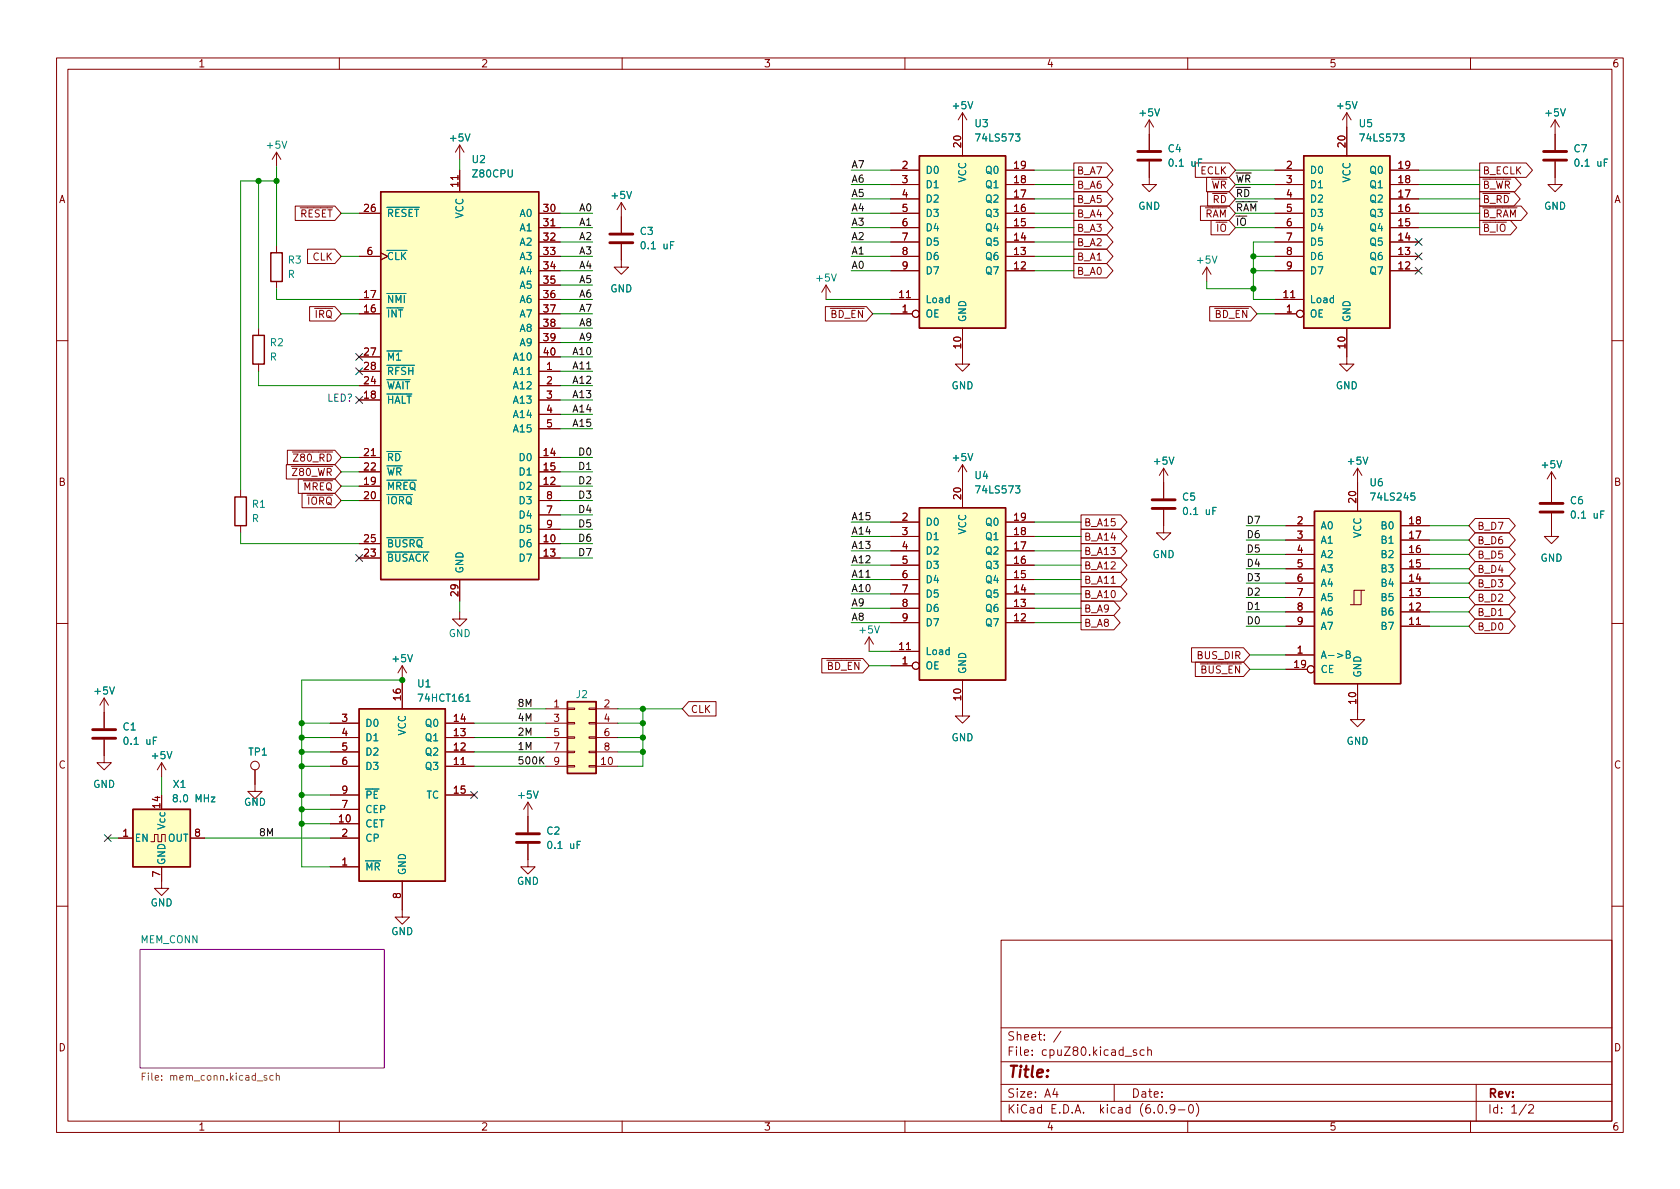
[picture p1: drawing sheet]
<svg xmlns="http://www.w3.org/2000/svg" width="297mm" height="210mm" viewBox="0 0 297 210" stroke-linecap="round" stroke-linejoin="round" font-family="sans-serif">
<g fill="none" stroke="#840000" stroke-width=".18">
<path d="M10 10.2h277v190.1h-277zM12 12.2h273v186.1h-273zM60 10.2v2M110 10.2v2M160 10.2v2M170.2 19.9v7.7M170.2 19.9l-.8 1.3M170.2 19.9l.7 1.3M210 10.2v2M238.1 19.9v7.7M238.1 19.9l-.7 1.3M238.1 19.9l.8 1.3"/>
<path d="M260 10.2v2M48.9 26.9v2.6M48.9 26.9l-.8 1.3M48.9 26.9l.8 1.3M52.2 36.4h7l1.1 1.3-1.1 1.3h-7zM63.5 37.7h3.8M81.3 25.6l-.8 1.3M81.3 25.6v2.6M81.3 30.1v3.8M81.3 25.6l.7 1.3M95.2 37.7h3.9M109.9 35.8v5.3"/>
<path d="M109.9 35.8l-.8 1.3M109.9 35.8l.7 1.3M157.5 37.7h5.1M157.5 35.2h5.1M157.5 32.6h5.1M157.5 30.1h5.1M177.8 37.7h5.1M177.8 35.2h5.1M177.8 32.6h5.1M177.8 30.1h5.1M189.9 39h5.8l1.1 1.3-1.1 1.2h-5.8zM189.9 33.9h5.8l1.1 1.3-1.1 1.2h-5.8z"/>
<path d="M189.9 31.4h5.8l1.1 1.2-1.1 1.3h-5.8zM189.9 36.4h5.8l1.1 1.3-1.1 1.3h-5.8zM189.9 28.8h5.8l1.1 1.3-1.1 1.3h-5.8zM203.2 28.6v4h1.3l-1.3 1.3-1.3-1.3h1.3M203.2 21.2l-.8 1.3M203.2 21.2v5.3M203.2 21.2l.8 1.3M211.3 28.8h6l1.1 1.3-1.1 1.3h-6zM212.2 36.4h5.1l1.1 1.3-1.1 1.3h-5.1zM213.3 31.4h4l1.1 1.2-1.1 1.3h-4zM213.5 33.9h3.8l1.1 1.3-1.1 1.2h-3.8zM214.1 39h3.2l1.1 1.3-1.1 1.2h-3.2z"/>
<path d="M225.4 37.7h5.1M225.4 35.2h5.1M225.4 32.6h5.1M225.4 30.1h5.1M245.7 37.7h5.1M245.7 35.2h5.1M245.7 32.6h5.1M245.7 30.1h5.1M261.6 39h5.5l1.1 1.3-1.1 1.2h-5.5zM261.6 28.8h8.2l1.2 1.3-1.2 1.3h-8.2zM261.6 31.4h6.3l1.1 1.2-1.1 1.3h-6.3zM261.6 36.4h7.3l1.2 1.3-1.2 1.3h-7.3z"/>
<path d="M261.6 33.9h6.1l1.1 1.3-1.1 1.2h-6.1zM275 28.6v4h1.2l-1.2 1.3-1.3-1.3h1.3M275 21.2l-.8 1.3M275 21.2v5.3M275 21.2l.7 1.3M45.7 58v1.3M48.9 43.4v1.3M48.9 49.8v1.2M54.4 44.1h4.8l1.1 1.2-1.1 1.3h-4.8zM54.7 54.2h4.5l1.1 1.3-1.1 1.3h-4.5zM63.5 55.5h3.8M63.5 53h3.8"/>
<path d="M63.5 45.3h3.8M67.3 44.7l1.3 .6-1.3 .7M95.2 55.5h3.9M95.2 53h3.9M95.2 47.9h3.9M95.2 45.3h3.9M95.2 42.8h3.9M95.2 40.3h3.9M95.2 50.4h3.9M95.2 58h3.9M109.9 43.2v4h1.2l-1.2 1.3-1.3-1.3h1.3M145.9 54.2h7.3l1.1 1.3-1.1 1.3h-7.3z"/>
<path d="M146 50.4l-.7 1.3M146 50.4v2.6M146 50.4l.8 1.3M157.5 55.5h3.8M157.5 53h5.1M157.5 47.9h5.1M157.5 45.3h5.1M157.5 42.8h5.1M157.5 40.3h5.1M170.2 58v6.4h1.2l-1.2 1.3-1.3-1.3h1.3M177.8 47.9h5.1M177.8 45.3h5.1"/>
<path d="M177.8 42.8h5.1M177.8 40.3h5.1M189.9 46.6h5.8l1.1 1.3-1.1 1.2h-5.8zM189.9 41.5h5.8l1.1 1.3-1.1 1.3h-5.8zM189.9 44.1h5.8l1.1 1.2-1.1 1.3h-5.8zM213.4 47.2l-.8 1.3M213.4 47.2v2.6M213.4 47.2l.7 1.3M213.9 54.2h7.2l1.1 1.3-1.1 1.3h-7.2zM225.4 55.5h3.8M225.4 53h5.1M225.4 47.9h5.1"/>
<path d="M225.4 45.3h5.1M225.4 42.8h5.1M225.4 40.3h5.1M238.1 58v6.4h1.3l-1.3 1.3-1.2-1.3h1.2M245.7 47.9h5.1M245.7 45.3h5.1M245.7 42.8h5.1M245.7 40.3h5.1M10 60.2h2M45.7 64.4v1.3M50.8 79.6h8.4l1.1 1.3-1.1 1.3h-8.4zM63.5 65.7h3.8"/>
<path d="M63.5 70.7h3.8M63.5 68.2h3.8M63.5 63.1h3.8M95.2 65.7h3.9M95.2 70.7h3.9M95.2 68.2h3.9M95.2 63.1h3.9M95.2 60.6h3.9M95.2 73.3h3.9M95.2 75.8h3.9M285 60.2h2M42.5 86.6v1.3"/>
<path d="M42.5 93v1.2M50.6 82.2h8.6l1.1 1.2-1.1 1.3h-8.6zM52.7 84.7h6.5l1.1 1.3-1.1 1.2h-6.5zM53.4 87.2h5.8l1.1 1.3-1.1 1.3h-5.8zM63.5 96.1h3.8M63.5 86h3.8M63.5 98.7h3.8M63.5 80.9h3.8M63.5 83.4h3.8M63.5 88.5h3.8M95.2 96.1h3.9M95.2 86h3.9"/>
<path d="M95.2 98.7h3.9M95.2 80.9h3.9M95.2 83.4h3.9M95.2 88.5h3.9M95.2 91.1h3.9M95.2 93.6h3.9M157.5 99.9h5.1M157.5 97.4h5.1M157.5 94.9h5.1M157.5 92.3h5.1M170.2 82.2l-.8 1.2M170.2 82.2v7.6"/>
<path d="M170.2 82.2l.7 1.2M177.8 99.9h5.1M177.8 97.4h5.1M177.8 94.9h5.1M177.8 92.3h5.1M191.1 98.7h7.1l1.1 1.2-1.1 1.3h-7.1zM191.1 96.1h7.1l1.1 1.3-1.1 1.3h-7.1zM191.1 91.1h7.1l1.1 1.2-1.1 1.3h-7.1zM191.1 93.6h7.1l1.1 1.3-1.1 1.2h-7.1zM205.7 90.2v4h1.3l-1.3 1.3-1.2-1.3h1.2M205.7 82.8l-.7 1.3M205.7 82.8v5.3"/>
<path d="M205.7 82.8l.8 1.3M227.3 98h5.1M227.3 95.5h5.1M227.3 93h5.1M240 82.8l.8 1.3M240 82.8v7.6M240 82.8l-.7 1.3M247.6 98h5.1M247.6 95.5h5.1M247.6 93h5.1M260.8 96.8h6l1.1 1.2-1.1 1.3h-6l-1.1-1.3zM260.8 94.2h6l1.1 1.3-1.1 1.3h-6l-1.1-1.3z"/>
<path d="M260.8 91.7h6l1.1 1.3-1.1 1.2h-6l-1.1-1.2zM260.8 99.3h6l1.1 1.3-1.1 1.2h-6l-1.1-1.2zM274.3 90.8v4.1h1.3l-1.3 1.2-1.3-1.2h1.3M274.3 83.4v5.4M274.3 83.4l-.7 1.3M274.3 83.4l.8 1.3M10 110.2h2M71.1 117.7l-.7 1.3M71.1 117.7v7.6M71.1 117.7l.8 1.3M81.3 108.2v1.3h1.2l-1.2 1.2-1.3-1.2h1.3M81.3 102.5v3.8"/>
<path d="M145.3 116.5h7.3l1.1 1.2-1.1 1.3h-7.3zM153.7 112.6l-.8 1.3M153.7 112.6v2.6M153.7 112.6l.7 1.3M157.5 117.7h3.8M157.5 115.2h5.1M157.5 110.1h5.1M157.5 107.6h5.1M157.5 105h5.1M157.5 102.5h5.1M177.8 110.1h5.1M177.8 107.6h5.1"/>
<path d="M177.8 105h5.1M177.8 102.5h5.1M191.1 101.2h7.1l1.1 1.3-1.1 1.3h-7.1zM191.1 103.8h7.1l1.1 1.2-1.1 1.3h-7.1zM191.1 108.8h5.8l1.2 1.3-1.2 1.3h-5.8zM191.1 106.3h5.8l1.2 1.3-1.2 1.2h-5.8zM210.7 114.5h9.2l1.1 1.3-1.1 1.3h-9.2zM211.3 117.1h8.6l1.1 1.3-1.1 1.2h-8.6zM227.3 115.8h5.1M227.3 110.7h5.1M227.3 108.2h5.1M227.3 105.7h5.1"/>
<path d="M227.3 103.1h5.1M227.3 100.6h5.1M227.3 118.4h3.8M240.7 104.4h-1.3v2.5M241.3 104.4h-.6v2.5h-1.9M247.6 110.7h5.1M247.6 108.2h5.1M247.6 105.7h5.1M247.6 103.1h5.1M247.6 100.6h5.1M260.8 104.4h6l1.1 1.3-1.1 1.2h-6l-1.1-1.2zM260.8 106.9h6l1.1 1.3-1.1 1.3h-6l-1.1-1.3z"/>
<path d="M260.8 101.8h6l1.1 1.3-1.1 1.3h-6l-1.1-1.3zM260.8 109.5h6l1.1 1.2-1.1 1.3h-6l-1.1-1.3zM285 110.2h2M18.4 130.8v4.1h1.3l-1.3 1.2-1.3-1.2h1.3M18.4 123.4v5.4M18.4 123.4l-.7 1.3M18.4 123.4l.8 1.3M28.6 134.9v2.5M28.6 134.9l-.8 1.2M28.6 134.9l.7 1.2M45.1 136.1v3.8h1.3l-1.3 1.3-1.3-1.3h1.3M58.4 135.5h5.1"/>
<path d="M58.4 127.9h5.1M58.4 130.4h5.1M58.4 133h5.1M78.7 135.5h5.1M78.7 127.9h5.1M78.7 130.4h5.1M78.7 133h5.1M96.5 125.3h3.8M96.5 135.5h3.8M96.5 127.9h3.8M96.5 130.4h3.8M96.5 133h3.8"/>
<path d="M100.3 135.4h1.3v.2h-1.3zM100.3 132.8h1.3v.3h-1.3zM100.3 130.3h1.3v.3h-1.3zM100.3 127.8h1.3v.2h-1.3zM100.3 125.2h1.3v.3h-1.3zM104.1 135.4h1.3v.2h-1.3zM104.1 132.8h1.3v.3h-1.3zM104.1 130.3h1.3v.3h-1.3zM104.1 127.8h1.3v.2h-1.3zM104.1 125.2h1.3v.3h-1.3zM105.4 125.3h3.8M105.4 135.5h3.8"/>
<path d="M105.4 127.9h3.8M105.4 130.4h3.8M105.4 133h3.8M121.8 124.1h4.8v2.5h-4.8l-1.2-1.3zM170.2 120.3v6.3h1.2l-1.2 1.3-1.3-1.3h1.3M240 120.9v6.3h1.3l-1.3 1.3-1.2-1.3h1.2M21 148.2h2.5M26.7 148.8h.6v-1.2h.6v1.2h.7v-1.2h.6v1.2M28.6 153.3v3.8h1.2l-1.2 1.3-1.3-1.3h1.3M33.7 148.2h2.5M58.4 153.3h5.1M58.4 145.7h5.1"/>
<path d="M58.4 140.6h5.1M58.4 148.2h5.1M58.4 143.1h5.1M71.1 155.8v6.4h1.3l-1.3 1.2-1.3-1.2h1.3M78.7 140.6h5.1M93.3 149.2v4.1h1.3l-1.3 1.3-1.2-1.3h1.2M93.3 141.9v5.3M93.3 141.9l-.7 1.2M93.3 141.9l.8 1.2M10 160.2h2M177 166.3h108v32h-108zM285 160.2h2"/>
<path d="M60 198.3v2M110 198.3v2M160 198.3v2M177 194.8h108M177 191.8h108M177 187.8h108M177 181.8h108M186.5 192.5l-.4 1h1M186.9 193v1M187.6 182.4l-1.3 1.9M197 191.8v3M198.9 186.8h1.2"/>
<path d="M200.9 185.7l-.3-.1-.2 .2v.3l.5 .1v.4h-.5M202.3 185.7l-.4-.1-.3 .3v.4l.1 .3h.6M202.9 185.8l.2-.2 .4 .1 .1 .9M202.9 185.1v1.5M204.9 195.4l.2-.1a.81 .81 0 0 1 .6 .7 .81 .81 0 0 1-.3 .8h-.2a.81 .81 0 0 1-.6-.6 .81 .81 0 0 1 .3-.8zM206.2 196.7v.1M207.7 196l-.3 .3h-.3l-.2-.3 .1-.6 .4-.1 .2 .2a.99 .99 0 0 1-.3 1.3h-.3M208.4 196.3h1.1M210 198.3v2M210.4 195.4l.1-.1a.81 .81 0 0 1 .6 .7 .81 .81 0 0 1-.3 .8h-.2a.81 .81 0 0 1-.5-.6 .81 .81 0 0 1 .3-.8zM211.5 195.1a1.72 1.72 0 0 1 0 2.3M260 198.3v2"/>
<path d="M261 191.8v6.5M269.9 195.3l-1.3 1.9M270.3 195.5l.6-.2 .2 .2 .1 .3-1 1h1"/>
<circle cx="161.9" cy="55.5" r=".63"/>
<circle cx="229.9" cy="55.5" r=".63"/>
<circle cx="161.9" cy="117.7" r=".63"/>
<circle cx="231.8" cy="118.4" r=".63"/>
<circle cx="45.1" cy="135.4" r=".76"/>
</g>
<path d="M24.8 167.9h43.1v20.9h-43.1z" fill="#fff" stroke="#fff" stroke-width=".18"/>
<path d="M24.8 167.9h43.1v20.9h-43.1z" fill="none" stroke="#840084" stroke-width=".18"/>
<path d="M25.1 190.4h.5M25.8 189.8h-.7v1.2M48.3 190.2h-.4l-.2 .2 .1 .6h.5M48.9 190.3l.1-.1h.3l.1 .8M48.9 189.8v1.2" fill="none" stroke="#848400" stroke-width=".18"/>
<g fill="none" stroke="#840000" stroke-width=".51">
<path d="M201.2 28.3h4M201.2 26.8h4M272.9 28.3h4.1M272.9 26.8h4.1M107.8 42.9h4.1M107.8 41.4h4.1M203.7 89.9h4.1M203.7 88.4h4.1M272.3 90.5h4.1M272.3 89h4.1M16.4 130.6h4M16.4 129h4"/>
<path d="M91.3 149h4.1M91.3 147.4h4.1"/>
</g>
<g fill="#ffffc2" stroke="#ffffc2" stroke-width=".18">
<path d="M100.3 124.1h5.1v12.7h-5.1z"/>
<path d="M63.5 125.3h15.2v30.5h-15.2z"/>
<path d="M162.6 27.6h15.2v30.4h-15.2z"/>
<path d="M230.5 27.6h15.2v30.4h-15.2z"/>
<path d="M23.5 143.1h10.2v10.2h-10.2z"/>
<path d="M162.6 89.8h15.2v30.5h-15.2z"/>
<path d="M67.3 33.9h27.9v68.6h-27.9z"/>
<path d="M232.4 90.4h15.2v30.5h-15.2z"/>
</g>
<path d="M67.3 33.9h27.9v68.6h-27.9zM162.6 27.6h15.2v30.4h-15.2zM230.5 27.6h15.2v30.4h-15.2zM44.7 59.3h2v5.1h-2zM47.9 44.7h2v5.1h-2zM41.5 87.9h2.1v5.1h-2.1zM162.6 89.8h15.2v30.5h-15.2zM232.4 90.4h15.2v30.5h-15.2zM63.5 125.3h15.2v30.5h-15.2zM100.3 124.1h5.1v12.7h-5.1zM23.5 143.1h10.2v10.2h-10.2z" fill="none" stroke="#840000" stroke-width=".25"/>
<path d="M238 115.7h.6l.1-.2-.1-.3-.6-.1v1.3h.5l.2-.1 .1-.3-.3-.3M82.4 124h.7" fill="none" stroke="#008484" stroke-width=".18"/>
<g fill="none" stroke="#008400" stroke-width=".18">
<path d="M45.7 32v26M48.9 29.5v13.9M48.9 32h-6.4v54.6M60.3 37.7h3.2M81.3 28.2v1.9M99.1 37.7h5.7M150.5 32.6h7M150.5 35.2h7M150.5 30.1h7M150.5 37.7h7M182.9 32.6h7M182.9 35.2h7"/>
<path d="M182.9 30.1h7M182.9 37.7h7M218.4 32.6h7M218.4 35.2h7M218.4 30.1h7M218.4 37.7h7M250.8 32.6h10.8M250.8 35.2h10.8M250.8 30.1h10.8M250.8 37.7h10.8M48.9 51v2h14.6M60.3 45.3h3.2"/>
<path d="M60.3 55.5h3.2M99.1 42.8h5.7M99.1 40.3h5.7M99.1 45.3h5.7M99.1 47.9h5.7M99.1 53h5.7M99.1 55.5h5.7M99.1 50.4h5.7M99.1 58h5.7M146 53h11.5M150.5 42.8h7M150.5 40.3h7"/>
<path d="M150.5 45.3h7M150.5 47.9h7M154.3 55.5h3.2M182.9 42.8h7M182.9 40.3h7M182.9 45.3h7M182.9 47.9h7M213.4 49.8v1.2h8.2M218.4 40.3h7M221.6 45.3h3.8M221.6 47.9h3.8M222.2 55.5h3.2"/>
<path d="M225.4 42.8h-3.8v10.2h3.8M250.8 40.3h10.8M45.7 65.7v2.5h17.8M99.1 75.8h5.7M99.1 65.7h5.7M99.1 70.7h5.7M99.1 63.1h5.7M99.1 73.3h5.7M99.1 68.2h5.7M99.1 60.6h5.7M42.5 94.2v1.9h21M60.3 80.9h3.2"/>
<path d="M60.3 83.4h3.2M60.3 86h3.2M60.3 88.5h3.2M99.1 96.1h5.7M99.1 98.7h5.7M99.1 80.9h5.7M99.1 83.4h5.7M99.1 93.6h5.7M99.1 91.1h5.7M99.1 86h5.7M99.1 88.5h5.7M150.5 94.9h7"/>
<path d="M150.5 97.4h7M150.5 99.9h7M150.5 92.3h7M182.9 94.9h8.2M182.9 97.4h8.2M182.9 99.9h8.2M182.9 92.3h8.2M220.3 93h7M220.3 95.5h7M220.3 98h7M252.7 93h7M252.7 95.5h7"/>
<path d="M252.7 98h7M81.3 106.3v1.9M150.5 107.6h7M150.5 110.1h7M150.5 102.5h7M150.5 105h7M153.7 117.7h3.8M153.7 115.2h3.8M182.9 107.6h8.2M182.9 110.1h8.2M182.9 102.5h8.2M182.9 105h8.2"/>
<path d="M220.3 108.2h7M220.3 110.7h7M220.3 100.6h7M220.3 103.1h7M220.3 105.7h7M221 115.8h6.3M221 118.4h6.3M252.7 108.2h7M252.7 110.7h7M252.7 100.6h7M252.7 103.1h7M252.7 105.7h7"/>
<path d="M28.6 137.4v3.2M53.3 133h5.1M53.3 127.9h5.1M53.3 135.5h5.1M53.3 130.4h5.1M71.1 120.3h-17.8v33h5.1M83.8 133h12.7M83.8 127.9h12.7M83.8 135.5h12.7M83.8 130.4h12.7M91.4 125.3h5.1M109.2 133h4.5"/>
<path d="M109.2 127.9h4.5M109.2 130.4h4.5M109.2 125.3h11.4M113.7 125.3v10.2h-4.5M19 148.2h2M36.2 148.2h22.2M53.3 145.7h5.1M53.3 140.6h5.1M53.3 143.1h5.1"/>
</g>
<g fill="none" stroke="#000084" stroke-width=".18">
<path d="M250.2 44.7l1.2 1.2M250.2 42.2l1.2 1.2M250.2 47.3l1.2 1.2M251.4 44.7l-1.2 1.2M251.4 42.2l-1.2 1.2M251.4 47.3l-1.2 1.2M62.9 62.5l1.2 1.2M62.9 65l1.2 1.3M62.9 70.1l1.2 1.2M64.1 62.5l-1.2 1.2M64.1 65l-1.2 1.3M64.1 70.1l-1.2 1.2"/>
<path d="M62.9 98.1l1.2 1.2M64.1 98.1l-1.2 1.2M83.2 140l1.2 1.2M84.4 140l-1.2 1.2M18.4 147.6l1.3 1.2M19.7 147.6l-1.3 1.2"/>
</g>
<g fill="#008400" stroke="#008400" stroke-width=".18">
<circle cx="53.3" cy="127.9" r=".46"/>
<circle cx="71.1" cy="120.3" r=".46"/>
<circle cx="53.3" cy="130.4" r=".46"/>
<circle cx="53.3" cy="143.1" r=".46"/>
<circle cx="53.3" cy="145.7" r=".46"/>
<circle cx="53.3" cy="140.6" r=".46"/>
<circle cx="53.3" cy="133" r=".46"/>
<circle cx="53.3" cy="135.5" r=".46"/>
<circle cx="48.9" cy="32" r=".46"/>
<circle cx="45.7" cy="32" r=".46"/>
<circle cx="113.7" cy="130.4" r=".46"/>
<circle cx="113.7" cy="133" r=".46"/>
<circle cx="113.7" cy="127.9" r=".46"/>
<circle cx="221.6" cy="45.3" r=".46"/>
<circle cx="221.6" cy="51" r=".46"/>
<circle cx="221.6" cy="47.9" r=".46"/>
<circle cx="113.7" cy="125.3" r=".46"/>
</g>
<text font-size="2.8" fill="#840000" x="178" y="190.6">Title:</text>
<g font-size="2.1" fill="#840000">
<text x="178" y="184">Sheet: /</text>
<text x="178" y="186.7">File: cpuZ80.kicad_sch</text>
<text x="178" y="196.9">KiCad E.D.A. kicad (6.0.9-0)</text>
<text x="178" y="194.1">Size: A4</text>
<text x="200" y="194.1">Date:</text>
<text x="263" y="194.1">Rev:</text>
<text x="263" y="196.9">Id: 1/2</text>
</g>
<g font-size="1.8" fill="#840000">
<text x="35" y="11.9">1</text>
<text x="85" y="11.9">2</text>
<text x="135" y="11.9">3</text>
<text x="185" y="11.9">4</text>
<text x="235" y="11.9">5</text>
<text x="285" y="11.9">6</text>
<text x="159.5" y="29.8">2</text>
<text x="169.9" y="26" transform="rotate(-90 169.9 26)">20</text>
<text x="179.4" y="29.8">19</text>
<text x="227.5" y="29.8">2</text>
<text x="237.9" y="26" transform="rotate(-90 237.9 26)">20</text>
<text x="247.3" y="29.8">19</text>
<text x="10.3" y="35.9">A</text>
<text x="81" y="33" transform="rotate(-90 81 33)">11</text>
<text x="159.5" y="32.4">3</text>
<text x="159.5" y="34.9">4</text>
<text x="179.4" y="34.9">17</text>
<text x="179.4" y="32.4">18</text>
<text x="190.3" y="35.9">B_A5</text>
<text x="190.3" y="33.4">B_A6</text>
<text x="190.3" y="30.8">B_A7</text>
<text x="212.2" y="30.8">ECLK</text>
<text x="212.7" y="33.4">~{WR}</text>
<text x="213.1" y="35.9">~{RD}</text>
<text x="227.5" y="32.4">3</text>
<text x="227.5" y="34.9">4</text>
<text x="247.3" y="34.9">17</text>
<text x="247.3" y="32.4">18</text>
<text x="262.1" y="30.8">B_ECLK</text>
<text x="262.1" y="33.4">~{B_WR}</text>
<text x="262.1" y="35.9">~{B_RD}</text>
<text x="285.3" y="35.9">A</text>
<text x="51.6" y="38.4">~{RESET}</text>
<text x="64.4" y="37.5">26</text>
<text x="96.2" y="37.5">30</text>
<text x="96.2" y="40">31</text>
<text x="159.5" y="37.5">5</text>
<text x="159.5" y="40">6</text>
<text x="179.4" y="40">15</text>
<text x="179.4" y="37.5">16</text>
<text x="190.3" y="41">B_A3</text>
<text x="190.3" y="38.4">B_A4</text>
<text x="211.6" y="38.4">~{RAM}</text>
<text x="213.8" y="41">~{IO}</text>
<text x="227.5" y="37.5">5</text>
<text x="227.5" y="40">6</text>
<text x="247.3" y="40">15</text>
<text x="247.3" y="37.5">16</text>
<text x="262.1" y="41">~{B_IO}</text>
<text x="262.1" y="38.4">~{B_RAM}</text>
<text x="55.3" y="46.1">CLK</text>
<text x="64.9" y="45.1">6</text>
<text x="96.2" y="42.5">32</text>
<text x="96.2" y="45.1">33</text>
<text x="96.2" y="47.6">34</text>
<text x="159.5" y="42.5">7</text>
<text x="159.5" y="45.1">8</text>
<text x="159.5" y="47.6">9</text>
<text x="179.4" y="47.6">12</text>
<text x="179.4" y="45.1">13</text>
<text x="179.4" y="42.5">14</text>
<text x="190.3" y="43.5">B_A2</text>
<text x="190.3" y="46.1">B_A1</text>
<text x="227.5" y="42.5">7</text>
<text x="227.5" y="45.1">8</text>
<text x="227.5" y="47.6">9</text>
<text x="247.3" y="47.6">12</text>
<text x="247.3" y="45.1">13</text>
<text x="247.3" y="42.5">14</text>
<text x="64.4" y="52.7">17</text>
<text x="96.2" y="50.2">35</text>
<text x="96.2" y="52.7">36</text>
<text x="159" y="52.7">11</text>
<text x="190.3" y="48.6">B_A0</text>
<text x="227" y="52.7">11</text>
<text x="54.4" y="56.2">~{IRQ}</text>
<text x="64.4" y="55.2">16</text>
<text x="96.2" y="55.2">37</text>
<text x="96.2" y="57.8">38</text>
<text x="145.5" y="56.2">~{BD_EN}</text>
<text x="159.5" y="55.2">1</text>
<text x="213.5" y="56.2">~{BD_EN}</text>
<text x="227.5" y="55.2">1</text>
<text x="64.4" y="62.9">27</text>
<text x="64.4" y="65.4">28</text>
<text x="96.2" y="60.3">39</text>
<text x="96.2" y="62.9">40</text>
<text x="96.7" y="65.4">1</text>
<text x="169.9" y="61.6" transform="rotate(-90 169.9 61.6)">10</text>
<text x="237.9" y="61.6" transform="rotate(-90 237.9 61.6)">10</text>
<text x="64.4" y="70.5">18</text>
<text x="64.4" y="67.9">24</text>
<text x="96.7" y="67.9">2</text>
<text x="96.7" y="70.5">3</text>
<text x="96.7" y="73">4</text>
<text x="96.7" y="75.6">5</text>
<text x="50.9" y="81.6">~{Z80_RD}</text>
<text x="64.4" y="80.6">21</text>
<text x="64.4" y="83.2">22</text>
<text x="96.2" y="80.6">14</text>
<text x="96.2" y="83.2">15</text>
<text x="10.3" y="85.9">B</text>
<text x="50.5" y="84.2">~{Z80_WR}</text>
<text x="52.2" y="86.7">~{MREQ}</text>
<text x="53" y="89.2">~{IORQ}</text>
<text x="64.4" y="85.7">19</text>
<text x="64.4" y="88.3">20</text>
<text x="96.2" y="85.7">12</text>
<text x="96.7" y="88.3">8</text>
<text x="169.9" y="88.2" transform="rotate(-90 169.9 88.2)">20</text>
<text x="239.8" y="88.9" transform="rotate(-90 239.8 88.9)">20</text>
<text x="285.3" y="85.9">B</text>
<text x="64.4" y="95.9">25</text>
<text x="96.2" y="95.9">10</text>
<text x="96.7" y="90.8">7</text>
<text x="96.7" y="93.3">9</text>
<text x="159.5" y="92.1">2</text>
<text x="159.5" y="94.6">3</text>
<text x="179.4" y="94.6">18</text>
<text x="179.4" y="92.1">19</text>
<text x="191.6" y="93">B_A15</text>
<text x="191.6" y="95.6">B_A14</text>
<text x="229.4" y="92.7">2</text>
<text x="229.4" y="95.2">3</text>
<text x="249.2" y="95.2">17</text>
<text x="249.2" y="92.7">18</text>
<text x="261.1" y="93.7">B_D7</text>
<text x="64.4" y="98.4">23</text>
<text x="96.2" y="98.4">13</text>
<text x="159.5" y="97.1">4</text>
<text x="159.5" y="99.7">5</text>
<text x="179.4" y="99.7">16</text>
<text x="179.4" y="97.1">17</text>
<text x="191.6" y="100.7">B_A12</text>
<text x="191.6" y="98.1">B_A13</text>
<text x="229.4" y="97.8">4</text>
<text x="229.4" y="100.3">5</text>
<text x="249.2" y="100.3">15</text>
<text x="249.2" y="97.8">16</text>
<text x="261.1" y="98.8">B_D5</text>
<text x="261.1" y="96.2">B_D6</text>
<text x="261.1" y="101.3">B_D4</text>
<text x="81" y="105.4" transform="rotate(-90 81 105.4)">29</text>
<text x="159.5" y="102.2">6</text>
<text x="159.5" y="104.8">7</text>
<text x="159.5" y="107.3">8</text>
<text x="179.4" y="107.3">13</text>
<text x="179.4" y="104.8">14</text>
<text x="179.4" y="102.2">15</text>
<text x="191.6" y="103.2">B_A11</text>
<text x="191.6" y="105.7">B_A10</text>
<text x="229.4" y="102.9">6</text>
<text x="229.4" y="105.4">7</text>
<text x="229.4" y="107.9">8</text>
<text x="249.2" y="107.9">12</text>
<text x="249.2" y="105.4">13</text>
<text x="249.2" y="102.9">14</text>
<text x="261.1" y="106.4">B_D2</text>
<text x="261.1" y="103.8">B_D3</text>
<text x="159.5" y="109.8">9</text>
<text x="179.4" y="109.8">12</text>
<text x="191.6" y="110.8">B_A8</text>
<text x="191.6" y="108.3">B_A9</text>
<text x="229.4" y="110.5">9</text>
<text x="249.2" y="110.5">11</text>
<text x="261.1" y="108.9">B_D1</text>
<text x="261.1" y="111.5">B_D0</text>
<text x="144.9" y="118.4">~{BD_EN}</text>
<text x="159" y="114.9">11</text>
<text x="159.5" y="117.5">1</text>
<text x="211" y="119.1">~{BUS_EN}</text>
<text x="211.8" y="116.5">BUS_DIR</text>
<text x="228.9" y="118.1">19</text>
<text x="229.4" y="115.6">1</text>
<text x="70.9" y="123.8" transform="rotate(-90 70.9 123.8)">16</text>
<text x="97.9" y="125.1">1</text>
<text x="106.8" y="125.1">2</text>
<text x="169.9" y="123.8" transform="rotate(-90 169.9 123.8)">10</text>
<text x="239.8" y="124.4" transform="rotate(-90 239.8 124.4)">10</text>
<text x="60.5" y="127.6">3</text>
<text x="60.5" y="130.2">4</text>
<text x="80.3" y="130.2">13</text>
<text x="80.3" y="127.6">14</text>
<text x="97.9" y="127.6">3</text>
<text x="97.9" y="130.2">5</text>
<text x="106.8" y="127.6">4</text>
<text x="106.8" y="130.2">6</text>
<text x="122.1" y="126.1">CLK</text>
<text x="10.3" y="135.9">C</text>
<text x="60.5" y="132.7">5</text>
<text x="60.5" y="135.2">6</text>
<text x="80.3" y="135.2">11</text>
<text x="80.3" y="132.7">12</text>
<text x="97.9" y="132.7">7</text>
<text x="97.9" y="135.2">9</text>
<text x="106.3" y="135.2">10</text>
<text x="106.8" y="132.7">8</text>
<text x="285.3" y="135.9">C</text>
<text x="28.3" y="142.8" transform="rotate(-90 28.3 142.8)">14</text>
<text x="60.5" y="142.9">7</text>
<text x="60.5" y="140.3">9</text>
<text x="80.3" y="140.3">15</text>
<text x="21.7" y="147.9">1</text>
<text x="34.4" y="147.9">8</text>
<text x="60" y="145.4">10</text>
<text x="60.5" y="147.9">2</text>
<text x="28.3" y="155" transform="rotate(-90 28.3 155)">7</text>
<text x="60.5" y="153">1</text>
<text x="70.9" y="158.9" transform="rotate(-90 70.9 158.9)">8</text>
<text x="10.3" y="185.9">D</text>
<text x="285.3" y="185.9">D</text>
<text x="35" y="199.9">1</text>
<text x="85" y="199.9">2</text>
<text x="135" y="199.9">3</text>
<text x="185" y="199.9">4</text>
<text x="235" y="199.9">5</text>
<text x="285" y="199.9">6</text>
</g>
<g font-size="1.8" fill="#008484">
<text x="168.6" y="19.3">+5V</text>
<text x="172.4" y="22.5">U3</text>
<text x="201.6" y="20.6">+5V</text>
<text x="236.5" y="19.3">+5V</text>
<text x="240.4" y="22.5">U5</text>
<text x="273.4" y="20.6">+5V</text>
<text x="47.3" y="26.3">+5V</text>
<text x="79.7" y="25">+5V</text>
<text x="83.5" y="28.8">U2</text>
<text x="172.8" y="25">74LS573</text>
<text x="206.6" y="26.9">C4</text>
<text x="207" y="29.5">0.1 uF</text>
<text x="240.8" y="25">74LS573</text>
<text x="278.3" y="26.9">C7</text>
<text x="278.8" y="29.5">0.1 uF</text>
<text x="83.7" y="31.4">Z80CPU</text>
<text x="108.3" y="35.2">+5V</text>
<text x="163.6" y="30.7">D0</text>
<text x="163.6" y="33.3">D1</text>
<text x="163.6" y="35.8">D2</text>
<text x="170.8" y="32.3" transform="rotate(-90 170.8 32.3)">VCC</text>
<text x="174.4" y="35.8">Q2</text>
<text x="174.4" y="33.3">Q1</text>
<text x="174.4" y="30.7">Q0</text>
<text x="231.5" y="30.7">D0</text>
<text x="231.5" y="33.3">D1</text>
<text x="231.5" y="35.8">D2</text>
<text x="238.8" y="32.3" transform="rotate(-90 238.8 32.3)">VCC</text>
<text x="242.4" y="35.8">Q2</text>
<text x="242.4" y="33.3">Q1</text>
<text x="242.4" y="30.7">Q0</text>
<text x="68.3" y="38.3">~{RESET}</text>
<text x="81.9" y="38.7" transform="rotate(-90 81.9 38.7)">VCC</text>
<text x="92" y="38.3">A0</text>
<text x="92" y="40.9">A1</text>
<text x="113.2" y="41.5">C3</text>
<text x="163.6" y="38.3">D3</text>
<text x="163.6" y="40.9">D4</text>
<text x="174.4" y="40.9">Q4</text>
<text x="174.4" y="38.3">Q3</text>
<text x="201.2" y="37.1">GND</text>
<text x="231.5" y="38.3">D3</text>
<text x="231.5" y="40.9">D4</text>
<text x="242.4" y="40.9">Q4</text>
<text x="242.4" y="38.3">Q3</text>
<text x="273" y="37.1">GND</text>
<text x="51" y="46.6">R3</text>
<text x="68.3" y="46">~{CLK}</text>
<text x="92" y="43.4">A2</text>
<text x="92" y="46">A3</text>
<text x="113.7" y="44.1">0.1 uF</text>
<text x="163.6" y="43.4">D5</text>
<text x="163.6" y="46">D6</text>
<text x="174.4" y="46">Q6</text>
<text x="174.4" y="43.4">Q5</text>
<text x="211.8" y="46.6">+5V</text>
<text x="231.5" y="43.4">D5</text>
<text x="231.5" y="46">D6</text>
<text x="242.4" y="46">Q6</text>
<text x="242.4" y="43.4">Q5</text>
<text x="50.9" y="49.1">R</text>
<text x="68.3" y="53.6">~{NMI}</text>
<text x="92" y="48.5">A4</text>
<text x="92" y="51">A5</text>
<text x="92" y="53.6">A6</text>
<text x="107.9" y="51.7">GND</text>
<text x="144.5" y="49.8">+5V</text>
<text x="163.6" y="53.6">Load</text>
<text x="163.6" y="48.5">D7</text>
<text x="174.4" y="48.5">Q7</text>
<text x="231.5" y="53.6">Load</text>
<text x="231.5" y="48.5">D7</text>
<text x="242.4" y="48.5">Q7</text>
<text x="68.3" y="56.1">~{INT}</text>
<text x="92" y="56.1">A7</text>
<text x="92" y="58.7">A8</text>
<text x="163.6" y="56.1">OE</text>
<text x="170.8" y="57" transform="rotate(-90 170.8 57)">GND</text>
<text x="231.5" y="56.1">OE</text>
<text x="238.8" y="57" transform="rotate(-90 238.8 57)">GND</text>
<text x="47.7" y="63.7">R</text>
<text x="47.8" y="61.2">R2</text>
<text x="68.3" y="63.7">~{M1}</text>
<text x="91" y="63.7">A10</text>
<text x="92" y="61.2">A9</text>
<text x="68.3" y="71.4">~{HALT}</text>
<text x="68.3" y="68.8">~{WAIT}</text>
<text x="68.3" y="66.3">~{RFSH}</text>
<text x="91" y="66.3">A11</text>
<text x="91" y="68.8">A12</text>
<text x="91" y="71.4">A13</text>
<text x="168.2" y="68.8">GND</text>
<text x="236.2" y="68.8">GND</text>
<text x="91" y="73.9">A14</text>
<text x="91" y="76.4">A15</text>
<text x="68.3" y="81.5">~{RD}</text>
<text x="92" y="81.5">D0</text>
<text x="168.6" y="81.5">+5V</text>
<text x="204.1" y="82.2">+5V</text>
<text x="238.4" y="82.2">+5V</text>
<text x="272.7" y="82.8">+5V</text>
<text x="44.6" y="89.8">R1</text>
<text x="68.3" y="86.6">~{MREQ}</text>
<text x="68.3" y="89.1">~{IORQ}</text>
<text x="68.3" y="84.1">~{WR}</text>
<text x="92" y="86.6">D2</text>
<text x="92" y="84.1">D1</text>
<text x="92" y="89.1">D3</text>
<text x="172.4" y="84.7">U4</text>
<text x="172.8" y="87.2">74LS573</text>
<text x="209.1" y="88.5">C5</text>
<text x="242.3" y="86">U6</text>
<text x="242.7" y="88.5">74LS245</text>
<text x="277.7" y="89.1">C6</text>
<text x="44.5" y="92.3">R</text>
<text x="92" y="91.7">D4</text>
<text x="92" y="94.2">D5</text>
<text x="163.6" y="93">D0</text>
<text x="163.6" y="95.5">D1</text>
<text x="170.8" y="94.5" transform="rotate(-90 170.8 94.5)">VCC</text>
<text x="174.4" y="95.5">Q1</text>
<text x="174.4" y="93">Q0</text>
<text x="209.6" y="91.1">0.1 uF</text>
<text x="233.4" y="93.6">A0</text>
<text x="240.7" y="95.2" transform="rotate(-90 240.7 95.2)">VCC</text>
<text x="244.4" y="93.6">B0</text>
<text x="278.1" y="91.7">0.1 uF</text>
<text x="68.3" y="99.3">~{BUSACK}</text>
<text x="68.3" y="96.8">~{BUSRQ}</text>
<text x="81.9" y="101.5" transform="rotate(-90 81.9 101.5)">GND</text>
<text x="92" y="96.8">D6</text>
<text x="92" y="99.3">D7</text>
<text x="163.6" y="98">D2</text>
<text x="163.6" y="100.6">D3</text>
<text x="174.4" y="100.6">Q3</text>
<text x="174.4" y="98">Q2</text>
<text x="203.8" y="98.7">GND</text>
<text x="233.4" y="96.1">A1</text>
<text x="233.4" y="98.7">A2</text>
<text x="233.4" y="101.2">A3</text>
<text x="244.4" y="101.2">B3</text>
<text x="244.4" y="98.7">B2</text>
<text x="244.4" y="96.1">B1</text>
<text x="272.4" y="99.3">GND</text>
<text x="163.6" y="103.1">D4</text>
<text x="163.6" y="105.7">D5</text>
<text x="174.4" y="105.7">Q5</text>
<text x="174.4" y="103.1">Q4</text>
<text x="233.4" y="103.8">A4</text>
<text x="233.4" y="106.3">A5</text>
<text x="244.4" y="106.3">B5</text>
<text x="244.4" y="103.8">B4</text>
<text x="79.3" y="112.6">GND</text>
<text x="152.1" y="112">+5V</text>
<text x="163.6" y="108.2">D6</text>
<text x="163.6" y="110.7">D7</text>
<text x="174.4" y="110.7">Q7</text>
<text x="174.4" y="108.2">Q6</text>
<text x="233.4" y="108.8">A6</text>
<text x="233.4" y="111.4">A7</text>
<text x="244.4" y="111.4">B7</text>
<text x="244.4" y="108.8">B6</text>
<text x="69.5" y="117.1">+5V</text>
<text x="163.6" y="118.4">OE</text>
<text x="163.6" y="115.8">Load</text>
<text x="170.8" y="119.2" transform="rotate(-90 170.8 119.2)">GND</text>
<text x="233.4" y="116.5">A-&gt;B</text>
<text x="233.4" y="119">CE</text>
<text x="240.7" y="119.9" transform="rotate(-90 240.7 119.9)">GND</text>
<text x="16.8" y="122.8">+5V</text>
<text x="73.9" y="121.5">U1</text>
<text x="74.3" y="124.1">74HCT161</text>
<text x="101.9" y="123.4">J2</text>
<text x="21.8" y="129.2">C1</text>
<text x="22.2" y="131.7">0.1 uF</text>
<text x="64.5" y="128.5">D0</text>
<text x="64.5" y="131.1">D1</text>
<text x="71.8" y="130.1" transform="rotate(-90 71.8 130.1)">VCC</text>
<text x="75.4" y="131.1">Q1</text>
<text x="75.4" y="128.5">Q0</text>
<text x="168.2" y="131.1">GND</text>
<text x="238.1" y="131.7">GND</text>
<text x="27" y="134.2">+5V</text>
<text x="44" y="133.6">TP1</text>
<text x="64.5" y="133.6">D2</text>
<text x="64.5" y="136.1">D3</text>
<text x="75.4" y="136.1">Q3</text>
<text x="75.4" y="133.6">Q2</text>
<text x="16.4" y="139.3">GND</text>
<text x="30.7" y="139.3">X1</text>
<text x="31" y="141.9">8.0 MHz</text>
<text x="43.1" y="142.5">GND</text>
<text x="64.5" y="143.8">CEP</text>
<text x="64.5" y="141.2">~{PE}</text>
<text x="75.4" y="141.2">TC</text>
<text x="91.7" y="141.2">+5V</text>
<text x="23.7" y="148.8">EN</text>
<text x="29.2" y="146.5" transform="rotate(-90 29.2 146.5)">Vcc</text>
<text x="29.7" y="148.8">OUT</text>
<text x="64.5" y="146.3">CET</text>
<text x="64.5" y="148.8">CP</text>
<text x="96.7" y="147.6">C2</text>
<text x="29.2" y="153" transform="rotate(-90 29.2 153)">GND</text>
<text x="64.5" y="153.9">~{MR}</text>
<text x="71.8" y="154.8" transform="rotate(-90 71.8 154.8)">GND</text>
<text x="97.2" y="150.1">0.1 uF</text>
<text x="26.6" y="160.3">GND</text>
<text x="91.4" y="156.5">GND</text>
<text x="24.8" y="166.8">MEM_CONN</text>
<text x="69.2" y="165.3">GND</text>
</g>
<g font-size="1.8">
<text x="150.5" y="29.7">A7</text>
<text x="150.5" y="32.3">A6</text>
<text x="150.5" y="34.8">A5</text>
<text x="218.4" y="32.3">~{WR}</text>
<text x="218.4" y="34.8">~{RD}</text>
<text x="102.5" y="37.4">A0</text>
<text x="102.5" y="39.9">A1</text>
<text x="150.5" y="39.9">A3</text>
<text x="150.5" y="37.4">A4</text>
<text x="218.4" y="39.9">~{IO}</text>
<text x="218.4" y="37.4">~{RAM}</text>
<text x="102.5" y="45">A3</text>
<text x="102.5" y="47.5">A4</text>
<text x="102.5" y="42.4">A2</text>
<text x="150.5" y="47.5">A0</text>
<text x="150.5" y="42.4">A2</text>
<text x="150.5" y="45">A1</text>
<text x="102.5" y="50.1">A5</text>
<text x="102.5" y="52.6">A6</text>
<text x="102.5" y="57.7">A8</text>
<text x="102.5" y="55.1">A7</text>
<text x="101.5" y="65.3">A11</text>
<text x="101.5" y="62.8">A10</text>
<text x="102.5" y="60.2">A9</text>
<text x="101.5" y="70.4">A13</text>
<text x="101.5" y="67.8">A12</text>
<text x="101.5" y="72.9">A14</text>
<text x="101.5" y="75.5">A15</text>
<text x="102.5" y="80.5">D0</text>
<text x="102.5" y="83.1">D1</text>
<text x="102.5" y="85.6">D2</text>
<text x="102.5" y="88.2">D3</text>
<text x="102.5" y="93.2">D5</text>
<text x="102.5" y="90.7">D4</text>
<text x="102.5" y="95.8">D6</text>
<text x="150.5" y="94.5">A14</text>
<text x="150.5" y="92">A15</text>
<text x="220.3" y="95.1">D6</text>
<text x="220.3" y="92.6">D7</text>
<text x="102.5" y="98.3">D7</text>
<text x="150.5" y="99.6">A12</text>
<text x="150.5" y="97.1">A13</text>
<text x="220.3" y="100.2">D4</text>
<text x="220.3" y="97.7">D5</text>
<text x="150.5" y="107.2">A9</text>
<text x="150.5" y="104.7">A10</text>
<text x="150.5" y="102.1">A11</text>
<text x="220.3" y="107.8">D1</text>
<text x="220.3" y="102.8">D3</text>
<text x="220.3" y="105.3">D2</text>
<text x="150.5" y="109.8">A8</text>
<text x="220.3" y="110.4">D0</text>
<text x="91.4" y="125">8M</text>
<text x="91.4" y="130.1">2M</text>
<text x="91.4" y="127.5">4M</text>
<text x="91.4" y="132.6">1M</text>
<text x="91.4" y="135.2">500K</text>
<text x="45.7" y="147.9">8M</text>
</g>
<text font-size="1.8" fill="#0000c2" x="57.8" y="71">LED?</text>
<text font-size="1.8" fill="#848400" x="26" y="191.1">File: mem_conn.kicad_sch</text>
</svg>
